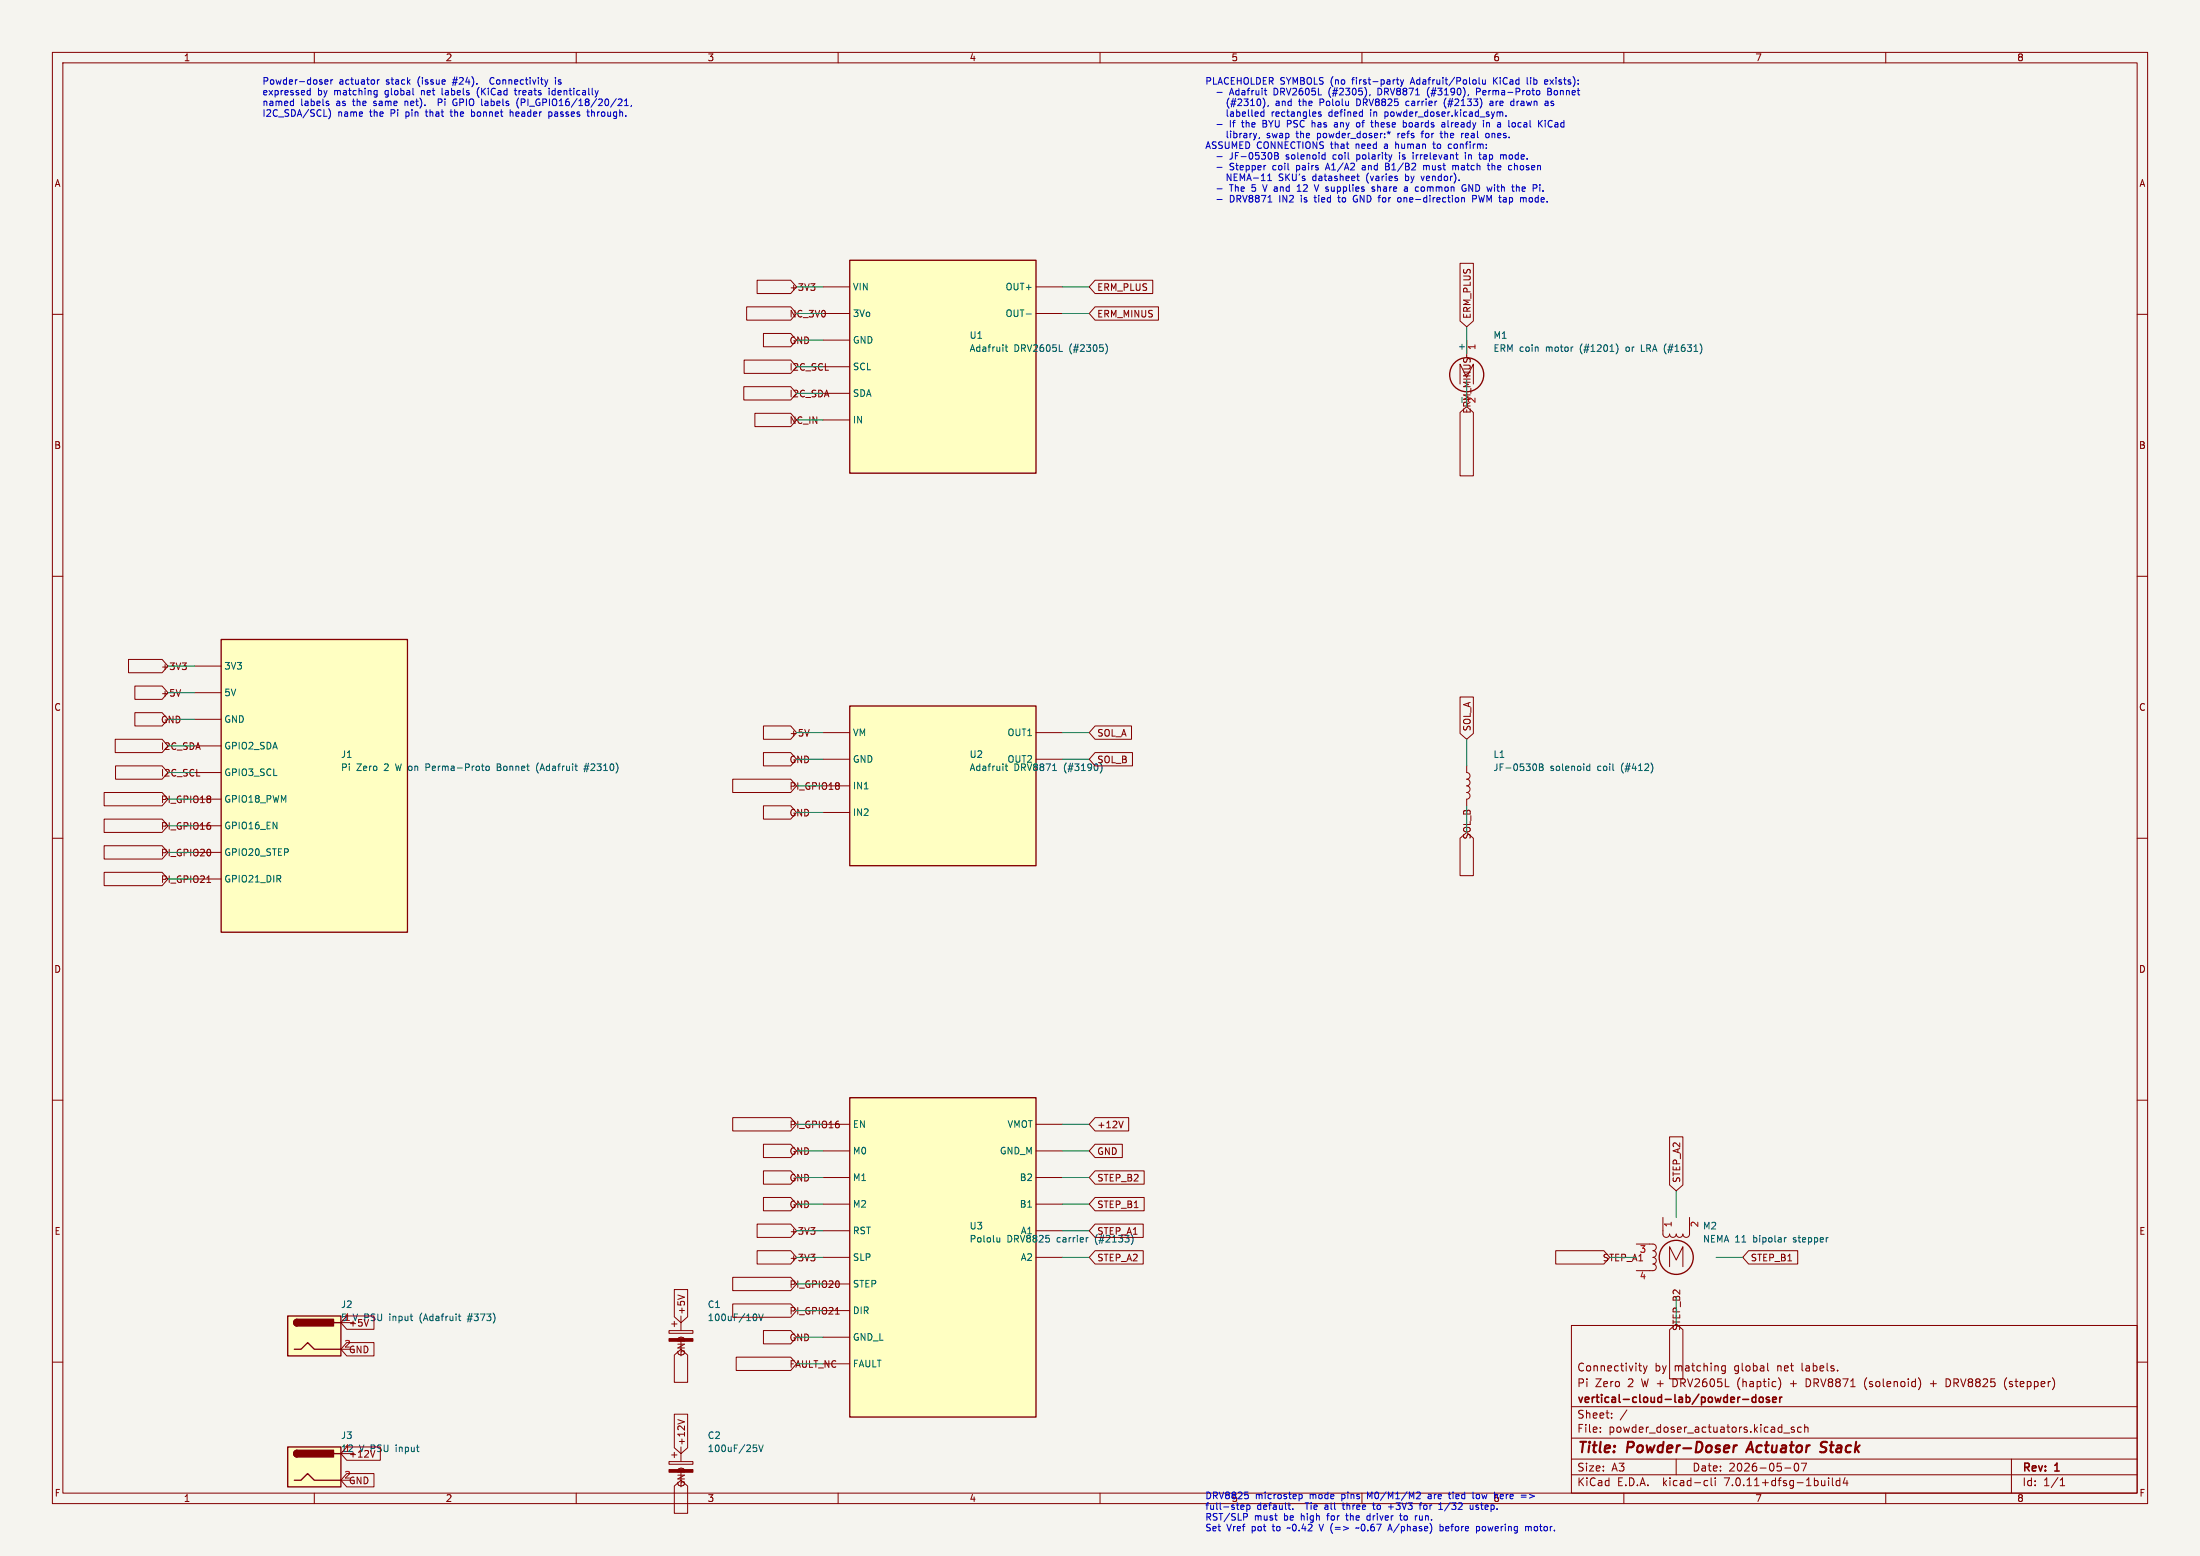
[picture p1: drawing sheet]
<svg xmlns="http://www.w3.org/2000/svg" width="420mm" height="297mm" viewBox="0 0 420 297" stroke-linecap="round" stroke-linejoin="round" font-family="sans-serif">
<path d="M0 0h420v297h-420z" fill="#f5f4ef" stroke="#f5f4ef" stroke-width=".19"/>
<g fill="none" stroke="#840000" stroke-width=".19">
<path d="M10 10h400v277h-400zM12 12h396v273h-396zM60 10v2M110 10v2M160 10v2M210 10v2M260 10v2M310 10v2M360 10v2M10 60h2M142.5 58.6h8.4l1.2 1.2-1.2 1.3h-8.4zM144.5 53.5h6.4l1.2 1.3-1.2 1.2h-6.4z"/>
<path d="M154.8 54.2h.8l-.5 .4M155.3 54.6l.3 .3v.3l-.3 .2M157.1 54.8h5.1M157.1 59.8h5.1M197.8 54.8h5.1M197.8 59.8h5.1M209.1 58.6h12.1v2.5h-12.1l-1.2-1.3zM209.1 53.5h11v2.5h-11l-1.2-1.2zM278.7 50.3h2.6v11l-1.3 1.1-1.3-1.1zM408 60h2M142 73.8h8.9l1.2 1.3-1.2 1.3h-8.9zM142.1 68.7h8.8l1.2 1.3-1.2 1.3h-8.8z"/>
<path d="M144.1 78.9h6.8l1.2 1.3-1.2 1.2h-6.8zM145.7 63.6h5.2l1.2 1.3-1.2 1.3h-5.2zM157.1 64.9h5.1M157.1 70h5.1M157.1 75.1h5.1M278.7 73.3v-3.8l1.3 2.5 1.3-2.5v3.8M278.7 78.7l1.3-1.1 1.3 1.1v12.1h-2.6zM280 64.9v3.1M157.1 80.2h5.1M10 110h2M408 110h2M24.5 125.9h6.4l1.2 1.2-1.2 1.3h-6.4z"/>
<path d="M25.7 136h5.2l1.2 1.3-1.2 1.3h-5.2zM25.7 130.9h5.2l1.2 1.3-1.2 1.3h-5.2zM34.5 131.6l-.4 1.3M34.8 126.5h.8l-.5 .5M35.3 127l.3 .3v.3l-.3 .2M37.1 127.1h5.1M37.1 132.2h5.1M37.1 137.3h5.1M145.7 138.6h5.2l1.2 1.2-1.2 1.3h-5.2zM154.5 139.2l-.4 1.3M157.1 139.8h5.1M197.8 139.8h5.1"/>
<path d="M209.1 138.6h6.9v2.5h-6.9l-1.2-1.3zM278.7 133h2.6v7l-1.3 1.1-1.3-1.1zM10 160h2M19.9 156.3h11l1.2 1.3-1.2 1.3h-11zM19.9 151.3h11l1.2 1.2-1.2 1.3h-11zM22 141.1h8.9l1.2 1.3-1.2 1.3h-8.9zM22.1 146.2h8.8l1.2 1.3-1.2 1.2h-8.8zM37.1 152.5h5.1M37.1 142.4h5.1M37.1 157.6h5.1M37.1 147.5h5.1M139.9 148.7h11l1.2 1.3-1.2 1.3h-11z"/>
<path d="M145.7 153.8h5.2l1.2 1.3-1.2 1.3h-5.2zM145.7 143.6h5.2l1.2 1.3-1.2 1.3h-5.2zM157.1 144.9h5.1M157.1 150h5.1M157.1 155.1h5.1M197.8 144.9h5.1M209.1 143.6h7.1v2.6h-7.1l-1.2-1.3zM280 146.2v1.3a.64 .64 0 0 1 .6 .6 .64 .64 0 0 1-.6 .6 .64 .64 0 0 1 .6 .7 .64 .64 0 0 1-.6 .6 .64 .64 0 0 1 .6 .6 .64 .64 0 0 1-.6 .7 .64 .64 0 0 1 .6 .6 .64 .64 0 0 1-.6 .6v1.3M408 160h2M19.9 166.5h11l1.2 1.3-1.2 1.3h-11zM19.9 161.4h11l1.2 1.3-1.2 1.3h-11zM37.1 162.7h5.1"/>
<path d="M37.1 167.8h5.1M39.5 168.5h.7M278.7 160l1.3-1.1 1.3 1.1v7.1h-2.6zM10 210h2M139.9 213.3h11l1.2 1.3-1.2 1.3h-11zM145.7 218.4h5.2l1.2 1.3-1.2 1.3h-5.2zM157.1 214.6h5.1M157.1 219.7h5.1M197.8 214.6h5.1M197.8 219.7h5.1M209.1 218.4h5.2v2.6h-5.2l-1.2-1.3zM209.1 213.3h6.4v2.6h-6.4l-1.2-1.3z"/>
<path d="M214.4 214l-.4 1.3M318.7 217h2.6v9.2l-1.3 1.1-1.3-1.1zM408 210h2M144.5 238.7h6.4l1.2 1.3-1.2 1.3h-6.4zM144.5 233.6h6.4l1.2 1.3-1.2 1.3h-6.4zM145.7 223.5h5.2l1.2 1.3-1.2 1.2h-5.2zM145.7 228.6h5.2l1.2 1.2-1.2 1.3h-5.2zM154.8 239.4h.8l-.5 .5M154.8 234.3h.8l-.5 .5M155.3 239.9l.3 .2v.3l-.3 .3M155.3 234.8l.3 .2v.3l-.3 .3M157.1 224.8h5.1"/>
<path d="M157.1 229.8h5.1M157.1 234.9h5.1M197.8 224.8h5.1M197.8 229.8h5.1M197.8 234.9h5.1M209.1 223.5h9.3v2.5h-9.3l-1.2-1.2zM209.1 238.7h9.1v2.6h-9.1l-1.2-1.3zM209.1 228.6h9.3v2.5h-9.3l-1.2-1.3zM209.1 233.6h9.1v2.6h-9.1l-1.2-1.3zM297 238.7h9.2l1.1 1.3-1.1 1.3h-9.2zM312.4 237.5h3.2a.64 .64 0 0 1 .6 .6 .64 .64 0 0 1-.6 .6 .64 .64 0 0 1 .6 .7 .64 .64 0 0 1-.6 .6 .64 .64 0 0 1 .6 .6 .64 .64 0 0 1-.6 .7 .64 .64 0 0 1 .6 .6 .64 .64 0 0 1-.6 .6h-3.2M317.5 232.4v3.2a.64 .64 0 0 0 .6 .6 .64 .64 0 0 0 .6-.6 .64 .64 0 0 0 .7 .6 .64 .64 0 0 0 .6-.6 .64 .64 0 0 0 .6 .6 .64 .64 0 0 0 .7-.6 .64 .64 0 0 0 .6 .6 .64 .64 0 0 0 .6-.6v-3.2"/>
<path d="M333.8 238.7h9.4v2.6h-9.4l-1.1-1.3zM10 260h2M65.1 257.5h2.5M66.2 251.2h5.2v2.5h-5.2l-1.1-1.2zM66.2 256.3h5.2v2.5h-5.2l-1.1-1.3zM70.4 251.9l-.5 1.2M127.7 254h4.6v.5h-4.6zM128.2 252.7h1M128.7 246.1h2.6v5.2l-1.3 1.2-1.3-1.2zM128.7 258.7l1.3-1.2 1.3 1.2v5.2h-2.6zM128.7 252.2v1M129.4 247.2l1.3 .4"/>
<path d="M130 251.2v2.8M139.9 243.8h11l1.2 1.3-1.2 1.3h-11zM139.9 248.9h11l1.2 1.3-1.2 1.2h-11zM140.5 259h10.4l1.2 1.3-1.2 1.3h-10.4zM145.7 254h5.2l1.2 1.2-1.2 1.3h-5.2zM157.1 240h5.1M157.1 245.1h5.1M157.1 250.2h5.1M157.1 255.2h5.1M159.5 250.8h.7M197.8 240h5.1M300 253h108v32h-108z"/>
<path d="M318.7 241.8v-3.8l1.3 2.5 1.3-2.5v3.8M318.7 253.8l1.3-1.1 1.3 1.1v9.4h-2.6zM408 260h2M65.1 277.5h2.5M66.2 276.2h6.4v2.5h-6.4l-1.1-1.2zM71.6 276.9l-.5 1.2M127.7 279h4.6v.5h-4.6zM128.2 277.7h1M128.7 269.9h2.6v6.4l-1.3 1.2-1.3-1.2zM128.7 277.2v1M129.4 271l1.3 .4M130 276.2v2.8"/>
<path d="M157.1 260.3h5.1M300 278.5h108M300 274.5h108M300 268.5h108M305.5 273.2v.2M305.5 272.5v.1M307.7 270.5v.2M307.7 269.8v.1M310.6 269.1l-1.3 1.9M312.8 260.7h.6M313 261.5l.4 .2M313.7 260.7l.4 1"/>
<path d="M314.1 261.7l-.4 .5M314.4 260.7l-.3 1M320 278.5v3M328.7 261.5l.2 .2 .5-.1M329.4 260.8l-.5-.1-.2 .1M329.4 260.7v1.2l-.3 .3-.4-.1M337.4 260.2v1.3l.3 .2M339.7 263.3l.2 .7-.2 1M340.5 273.5h1.2M342.5 272.5l-.3-.1-.3 .2 .1 .2 .5 .2v.3h-.6M342.7 279.4l.2-.1a.8 .8 0 0 1 .5 .7 .8 .8 0 0 1-.5 .8 1 1 0 0 1-.2-1.4zM343.9 279.3h1l-.7 1.5"/>
<path d="M343.9 272.5l-.5-.1-.2 .3 .1 .6h.6M344.5 272.5l.2-.1 .4 .1 .1 .9M344.5 271.9v1.5M345.2 263.2h-.4v1.5h.4M356.4 263a1.72 1.72 0 0 0 0 2.3M368.5 264.1h1.2M372.2 263.4l-.3-.2h-.4v1.5h.4l.3-.2M383.1 263a1.72 1.72 0 0 0 0 2.3M384 278.5v6.5M60 285v2M65.1 282.5h2.5M66.2 281.3h5.2v2.5h-5.2l-1.1-1.3z"/>
<path d="M110 285v2M128.7 283.7l1.3-1.2 1.3 1.2v5.2h-2.6zM160 285v2M210 285v2M300 281.5h108M310 285v2M325.6 282.6l.4 .1M326 283.5l-.4 .1M326.7 282.1v1.3l.2 .2M327.4 282.1v.1M327.4 282.6v1M340.7 280.2h1.2"/>
<path d="M349.1 282.1v.1M349.1 282.6v1M349.8 282.1v1.3l.2 .2M351.2 282.7l-.4-.1-.3 .3 .2 .6h.5M351.2 282.1v1.5M352.2 282l-.3 1.1h.9M352.6 282.6v1M360 285v2M393.3 283.6h.9M393.3 282.5l.4-.4v1.5"/>
</g>
<path d="M331 275.9l-.1 1.3M331.6 275.9l-.4 .1-.2 .3M334.3 275.2l-1 2M348.5 277a.85 .85 0 0 1-1.1 .1M348.5 275.2l-.6 .1a.46 .46 0 0 0-.3 .5 .46 .46 0 0 0 .3 .4l.6 .1" fill="none" stroke="#840000" stroke-width=".4"/>
<path d="M332.7 267.1h1.1M335.2 266.2v1.5M335.2 266.8l-.4-.1-.3 .3 .1 .6h.6M336 266.8l.3-.1 .3 .3v.4l-.3 .3-.3-.1-.2-.2zM337.8 266.8l-.4-.1-.2 .2 .1 .2 .5 .2v.3h-.6M338.4 267.2l.7-.2-.1-.2-.4-.1-.2 .2 .1 .7h.5M339.8 266.7v1M340.2 266.7l-.3 .1-.1 .2" fill="none" stroke="#840000" stroke-width=".3"/>
<g fill="#ffffc2" stroke="#ffffc2" stroke-width=".19">
<path d="M54.9 251.2h10.2v7.6h-10.2z"/>
<path d="M162.2 49.7h35.6v40.6h-35.6z"/>
<path d="M162.2 134.8h35.6v30.4h-35.6z"/>
<path d="M42.2 122.1h35.6v55.8h-35.6z"/>
<path d="M162.2 209.5h35.6v61h-35.6z"/>
<path d="M54.9 276.2h10.2v7.6h-10.2z"/>
</g>
<g fill="none" stroke="#840000" stroke-width=".25">
<path d="M162.2 49.7h35.6v40.6h-35.6zM42.2 122.1h35.6v55.8h-35.6zM162.2 134.8h35.6v30.4h-35.6zM162.2 209.5h35.6v61h-35.6zM54.9 251.2h10.2v7.6h-10.2zM56.2 257.5h1.3l1.2-1.2 1.3 1.2h5.1M56.7 251.8a.64 .64 0 0 0-.6 .7 .64 .64 0 0 0 .6 .6M63.8 252.5h1.3M54.9 276.2h10.2v7.6h-10.2zM56.7 276.8a.64 .64 0 0 0-.6 .7 .64 .64 0 0 0 .6 .6M63.8 277.5h1.3M56.2 282.5h1.3l1.2-1.2 1.3 1.2h5.1"/>
<circle cx="280" cy="71.5" r="3.3"/>
<circle cx="320" cy="240" r="3.3"/>
</g>
<g fill="#840000" stroke="#840000" stroke-width=".25">
<path d="M56.3 252l.4-.2v1.3a.63 .63 0 0 1-.6-.4 .63 .63 0 0 1 .2-.7z"/>
<path d="M56.7 251.8h7v1.3h-7z"/>
<path d="M56.3 277l.4-.2v1.3a.63 .63 0 0 1-.6-.4 .63 .63 0 0 1 .2-.7z"/>
<path d="M56.7 276.8h7v1.3h-7z"/>
</g>
<g fill="none" stroke="#006464" stroke-width=".19">
<path d="M195.9 59.9h1M191.9 66.2h.5M192.1 65.8v1.1l.3 .2M202.2 67.1h.6M211.1 65.6a1.46 1.46 0 0 1 0 2M308.5 65.6a1.46 1.46 0 0 1 0 2M313.4 65.8v1.3h.6M81.3 146.5h.5M81.8 145.8h-.5v1.3M92.8 146.4l.2-.2 .4 .2v.4l-.1 .2-.3 .1-.2-.1zM94.9 146.4h.4M95.3 145.8h-.4v1.3h.5"/>
<path d="M102.8 145.6a1.46 1.46 0 0 0 0 2M111.4 146.8h.9M111.6 146.2h.9M111.9 145.7l-.3 1.6M112.3 145.7l-.3 1.6M192.1 145.8v1.1l.3 .2M201 147.1h.7M210.4 146.5l-.1 .7-.3 .4M293.2 145.9l.1 .4-.1 .7M293.9 145.8h.4l.2 .3-.2 .3 .2 .1 .1 .3-.2 .3h-.5zM293.9 146.4h.4M303 147h.5"/>
<path d="M303 146.3h.5M303.5 145.8v1.3M315.3 145.9l.2 .6-.2 .8M190.9 236.2v.9M190.9 237l-.2 .1-.3-.1M207.7 236.2l-.2 .1M216.3 236.5l-.1 .7-.2 .4M341 236.2l-.3 .2M87.5 251.2h.5M87.7 252l.3 .1M89.2 251.8h.9M89.3 251.2h.9"/>
<path d="M89.7 250.7l-.4 1.6M144.2 250.8a.79 .79 0 0 1 0 1.3M144.8 250.8l.5 1.3 .4-1.3M143.8 275.8h.6M144.2 276.3l.3 .2v.3l-.3 .3M144.8 275.8l.5 1.3 .4-1.3"/>
</g>
<g fill="#840000" stroke="#840000" stroke-width=".19">
<path d="M127.7 280.5h4.6v.5h-4.6z"/>
<path d="M127.7 255.5h4.6v.5h-4.6z"/>
</g>
<g fill="none" stroke="#0000c2" stroke-width=".19">
<path d="M56 18.9v1.3M58.6 17.9l.3 .2h.3M59.2 17.3h-.3l-.3 .2M59.2 16.8v1.3M62 15.6l.6-.1v-.2l-.4-.1-.2 .2 .1 .6h.5M62.4 19.7l.3 .1 .1 .2-.2 .2h-.2M63.2 15.2v.9M63.5 15.2l-.3 .3M71.5 18.1h.5M71.5 17.3h.5M72 17.3v1l-.1 .2h-.3M72.1 15.2v.9"/>
<path d="M72.4 15.2l-.3 .3M77.3 19.3v.9M78.9 18.1h.1M84.3 19.5l-.6 .1M84.3 19l-.6-.1v1.3M84.4 16.8v1.1l.2 .2M86.3 15.8h.9M87 19.6h.2M91.2 17.2v.9l.3 .5M91.5 16.7h-.1M93.9 14.8a.68 .68 0 0 0-.4 .6 .68 .68 0 0 0 .4 .7M98.4 16.8v1.1l.3 .2"/>
<path d="M98.8 19a1.47 1.47 0 0 0 .2 1.6M99.5 19.6h.5M99.5 18.9v1.3M104.8 16.8v.2M104.8 17.3v.8M105.6 17.3l-.2 .2v.4l.2 .2M106 14.8v.1M106 15.2v.9M118.2 18.9l.4 .1 .1 .3-.7 .9h.7M119.2 19.3l.4-.4v1.3M232.3 17.6h1M241.7 18.1h.1"/>
<path d="M243.8 19.3l-.2 .1M243.8 19.7l-.2 .2 .2 .3M247.9 19.3h.5M248.1 18.9v1.1l.3 .2M252 18.9v1.3M252.6 19.5l-.6 .1M253.7 17.2l.1 1M259 18.9v1.3l.5-.1 .2-.7M261.5 18.1l-.1 .2M263.1 16.8v1.3h.4M266.6 15.2h.5M266.7 14.8v1.1l.4 .2"/>
<path d="M267.4 15.2l.3 .9M267.7 16.1l-.3 .4M268 15.2l-.3 .9M269 19.4l-.4-.1-.2 .1M272.6 17a1.48 1.48 0 0 0 .3 1.6M275.8 19.3v.8l.3 .5M276.4 19.9h.9M276.8 18.8l-.3 1.6M281.9 17.5h.6l.1-.2-.1-.3-.6-.2v1.3M282.4 14.8v1.1l.1 .2M283 15.2l.1 .8 .3 .1 .2-.1M283.6 15.2v.9"/>
<path d="M284.5 19.4h.5v.8M285 19.6l-.4 .1-.2 .2 .2 .3 .4-.1M285.1 14.8v1.3M285.6 19.3v.9M285.9 14.8l-.8 .7M285.9 19.3l-.3 .3M289 18.9v1.3M289.6 19.3v.9M290 19.3l-.4 .3M291.5 14.8v1.1l.2 .2M293.5 17.3h.3l.2 .2-.1 .5-.4 .1M295.4 15.3l-.3-.1-.2 .2v.6h.5"/>
<path d="M295.5 15.5l-.6 .1M295.5 16.8v1.3l.6-.1 .1-.3-.3-.2M296.6 19.4l-.3-.1-.2 .2v.2l.5 .1v.3h-.5M56 20.1l-.1 .1M61.8 22.2h.6M62.7 20.8a1.46 1.46 0 0 1 0 1.9M81.4 20.9v1.2M85.9 21.4h.5M86.1 20.9v1.1l.3 .2M87.2 20l-.5 .1M90 21.4h.4l.2 .1M90 20.9v1.3"/>
<path d="M90.6 22.1l-.2 .1-.4-.1M97.4 21.5l.2-.1h.3v.8M97.4 20.9v1.3M104.8 21.4v1.2M105.3 21.5v.6l-.2 .1-.3-.1M112.2 20.9v1.1M112.3 22.1l.2 .1M112.9 20.9v1.3M119.2 20.2h.7M120.6 20.1l-.2 .2M232.3 23.8h1M232.3 29.9h1"/>
<path d="M232.3 31.9h1M232.3 38.1h1M241 35.3l.5 1.2M241.1 23.6h.4M241.5 23h-.4v1.3h.5M241.9 26.2l.1 .1M242 34.5h.7M242.1 25.4l-.2 .2 .2 .3M242.1 20.1l-.1 .2M242.9 21.4v.8M243.1 21.4l-.2 .2M243.3 29.1v1.3l.7-.1 .1-.3-.3-.3"/>
<path d="M243.3 29.7h.5M244 29.4l-.2 .3M244.2 34.4l.2 .1M244.2 33.4l.2 .4M247.4 25.4h.5M247.5 31.6v1.3M247.5 32.4h.1M247.6 25v1.1l.3 .2M247.6 31.6h-.1M247.6 36.5h.8M247.9 35.4l-.3 .2M248 35.3v1.2"/>
<path d="M248.4 37.7v.9M250.7 33.7v.7l.4 .1M250.8 37.7h.5M250.9 35.3l.4 1.2 .5-1.2M251 37.3v1.1l.3 .2M251.5 25.5l.4-.1 .2 .2M251.5 25.4v1.3M252.1 26.2l-.2 .1-.4-.1M252.2 21.8v.3M253.1 32.1h.6M253.4 31.2l-.4 1.2M254.2 21.4h-.3l-.2 .2v.5l.5 .1"/>
<path d="M254.7 29.5l-.2 .3v.3l.2 .3M254.9 23.4l.4 .1v.8M255.3 23.7l-.4 .1M255.3 24.2l-.4 .1M255.6 37.3v1.1l.3 .2M258.9 38h.2M259 29.5v1.3M259 30.3l.4 .1M259.1 38.4l-.5 .1M259.4 23.4l.2 .2v.4l-.2 .3M259.4 29.5l-.4 .1M260.6 31.9h-.4l-.2 .2 .2 .3h.4"/>
<path d="M261 33.4a1.48 1.48 0 0 0 .2 1.6M261.7 21.4v.8M261.9 35.9l.1 .1 .5 .3-.2 .2h-.4M262.6 23v1.3M262.9 23.4l-.3 .1M263 35.3v1.2M264.5 21.4h.4l.1 .2-.1 .5-.4 .1M264.9 31.8l.3 .2v.3l-.7 .1M266.4 27.1v1.2M266.6 27.5l-.2 .1M266.9 25.4v.9M267.2 29.5v.9"/>
<path d="M267.2 25.4l-.3 .3M267.2 37.7l.3 .3v.3l-.3 .3M267.7 25.5v.7M268.2 25.8l-.6 .1M268.3 33.7l.4-.1 .2 .3-.1 .5h-.5M268.3 33.2v1.3M268.4 20l.2 .2 .4-.1M268.4 23.5l.1 .5-.2 .3M268.5 35.7l.2 .2v.6M268.7 36.5h-.1M268.7 36h-.1M269 23.5v.5l.2 .3"/>
<path d="M270.4 29.5v.9M270.5 29.6l-.1 .2M271.3 25.4h.5M271.8 31.6v.8M271.8 31.7l.3-.1 .2 .2M271.8 36.5h-.3M272.3 31.8v.6M272.4 25.4l-.3 .3v.4l.3 .2M272.8 31.6h-.3l-.2 .2M273.5 27.5h.5M273.7 27.1v1.1l.3 .1M275.8 23.7l-.4 .1"/>
<path d="M275.8 24.2l-.4 .1M275.8 23.6v.7M275.8 25v1.3M276.2 25.4l-.4 .2M276.4 23v1.1l.2 .2M276.5 28.2l.2 .1h.4M277.1 27.6l-.4-.1-.2 .1M277.5 31.6l.4 .2M277.9 31.8l.2-.2h.3v.8M277.9 31.8v.6M279.2 37.7l.4 .2v.7M279.6 36h.3v.4l-.4 .1"/>
<path d="M279.7 35.3h.1M279.8 25.6v.6h.5M279.8 29.5v.9M280.4 25.6v.2l-.6 .1M280.4 29.5v.9M280.4 36.5v-1.2l.7 1.2M280.7 29.5l-.3 .2M281.1 37.3v1.3M281.9 37.5l-.2 .4-.6 .1M282.3 37.3l.3 1.3M283.6 29.5l-.4 .1M283.6 29.9h-.3l-.2 .2 .1 .2 .4 .1"/>
<path d="M283.8 23.4v.9M284.2 32.4h.2M284.3 23.6v.7M284.8 25.4v.9M284.8 31.2v1.2M285.2 25.4l-.4 .2M286.5 21.4l.4 .1v.7M287.1 29.6h.4l.1 .8M287.5 22.1v.1M288 23v1.1M289.1 31.2v1.2M289.6 31.6h-.3l-.2 .1"/>
<path d="M289.9 24.2l.4 .1M290.3 23.4l-.4 .1M291 35.7h-.2l-.2 .2v.6h.4M291.2 36l-.6 .1M291.3 37.8l.1 .8M292 37.8l-.1 .2 .1 .5M294.6 36.4v.1M295 23v.1M295 23.4v.9M296.3 23a.59 .59 0 0 0-.8 .6 .59 .59 0 0 0 .8 .6M236.9 287.7l.6-.1-.1-.3h-.3l-.2 .2v.6h.5M237.7 284.8h.6"/>
<path d="M237.9 288.9l.2 .2v.3l-.2 .2M238 287.3h.4l.2 .2-.1 .6h-.5M238 287.3v1.2M238.2 285.3l.1 .2-.1 .5M245.9 291.6l-.2 .1M246.1 288.1h.3M246.8 288v.1M248 285.2v1.3M248 285.3l.4-.1 .2 .3-.1 .5h-.5M251.8 290.9l.4 1.3M256.4 286.8l.1 1.3M256.9 289.3h.5"/>
<path d="M257.1 288.9v1.2M259.4 291.6l-.6 .1M261.4 289.3l-.3 .1-.2 .2 .1 .4 .4 .2M262 287.3h.5M262.2 286.8v1.1l.3 .2M264.9 292.2l.5-1.3 .4 1.3M265.1 287.6h.9M265.1 291.8h.6M267.2 289.3h.5M267.4 288.9v1.1l.3 .2M270.4 284.9l.5-.1 .3 .4-.8 .9h.8M270.6 289.3l-.3 .1"/>
<path d="M270.9 287.3h.5M271.4 286.8l-.3 .2v1.1M272.8 285.2l-.1 .1M272.8 285.6l-.2 .2 .2 .3M274.7 288.1h.7M274.9 290.9v1.3M274.9 291.4h.4l.2 .2-.1 .5h-.5M275 286.8v1.3M276.5 285.2h.5M276.7 284.8v1.1l.3 .2M280.7 287.3v.8h.3l.2-.1M281.2 284.8v1.1l.2 .2"/>
<path d="M281.2 287.3v.8M281.7 288.1h.2M281.7 287.5l.1 .1M281.9 291.4h.3l.3 .2-.1 .5h-.5M283 291.5v.6M290.4 285.4h1M290.4 285.8h1M291.2 291.5l.4-.1 .2 .1M291.2 291.4v.8M291.8 291.5l.2-.1h.3v.8M291.8 291.5v.7"/>
</g>
<g fill="none" stroke="#009600" stroke-width=".19">
<path d="M152.1 54.8h5M152.1 59.8h5M202.9 54.8h5M202.9 59.8h5M152.1 64.9h5M152.1 70h5M152.1 75.1h5M280 62.4v5.1M280 72.5v5.1M152.1 80.2h5M32.1 137.3h5M32.1 127.1h5"/>
<path d="M32.1 132.2h5M152.1 139.8h5M202.9 139.8h5M32.1 152.5h5M32.1 157.6h5M32.1 147.5h5M32.1 142.4h5M152.1 150h5M152.1 155.1h5M152.1 144.9h5M202.9 144.9h5M280 141.1v5.1"/>
<path d="M280 153.8v5.1M32.1 162.7h5M32.1 167.8h5M152.1 219.7h5M152.1 214.6h5M202.9 219.7h5M202.9 214.6h5M152.1 229.8h5M152.1 224.8h5M152.1 234.9h5M202.9 229.8h5M202.9 224.8h5"/>
<path d="M202.9 234.9h5M320 227.3v5.1M152.1 255.2h5M152.1 240h5M152.1 250.2h5M152.1 245.1h5M202.9 240h5M307.3 240h5.1M320 247.6v5.1M327.6 240h5.1M152.1 260.3h5"/>
</g>
<g font-size="2.8" fill="#840000">
<text x="301" y="277.9">Title:</text>
<text x="310.6" y="277.9">Powder-Doser</text>
<text x="334.5" y="277.9">Actuator</text>
<text x="349.2" y="277.9">Stack</text>
</g>
<g font-size="2.1" fill="#840000">
<text x="301" y="262">Connectivity</text>
<text x="315.9" y="262">by</text>
<text x="319.7" y="262">matching</text>
<text x="331.2" y="262">global</text>
<text x="339.5" y="262">net</text>
<text x="344.3" y="262">labels.</text>
<text x="301" y="268.2">vertical-cloud-lab/powder-doser</text>
<text x="301" y="265">Pi</text>
<text x="304.5" y="265">Zero</text>
<text x="310.8" y="265">2</text>
<text x="313.5" y="265">W +</text>
<text x="319.7" y="265">DRV2605L</text>
<text x="332.2" y="265">(haptic)</text>
<text x="342.4" y="265">+</text>
<text x="345.6" y="265">DRV8871</text>
<text x="356.9" y="265">(solenoid)</text>
<text x="369.6" y="265">+</text>
<text x="372.8" y="265">DRV8825</text>
<text x="384.1" y="265">(stepper)</text>
<text x="301" y="273.7">File:</text>
<text x="301" y="271">Sheet:</text>
<text x="307.1" y="273.7">powder_doser_actuators.kicad_sch</text>
<text x="301" y="281.1">Size:</text>
<text x="307.6" y="281.1">A3</text>
<text x="323" y="281.1">Date:</text>
<text x="330" y="281.1">2026-05-07</text>
<text x="386" y="281.3">Rev:</text>
<text x="392.4" y="281.3">1</text>
<text x="301" y="283.9">KiCad</text>
<text x="308.7" y="283.9">E.D.A.</text>
<text x="317.6" y="283.9">kicad-cli</text>
<text x="329.5" y="283.9">7.0.11+dfsg-1build4</text>
<text x="386" y="283.9">Id:</text>
<text x="390.1" y="283.9">1/1</text>
</g>
<g font-size="1.8" fill="#840000">
<text x="35" y="11.9">1</text>
<text x="85" y="11.9">2</text>
<text x="135" y="11.9">3</text>
<text x="185" y="11.9">4</text>
<text x="235" y="11.9">5</text>
<text x="285" y="11.9">6</text>
<text x="335" y="11.9">7</text>
<text x="385" y="11.9">8</text>
<text x="10.3" y="35.9">A</text>
<text x="408.3" y="35.9">A</text>
<text x="150.6" y="55.7">+3V3</text>
<text x="209.4" y="55.7">ERM_PLUS</text>
<text x="150.6" y="60.8">NC_3V0</text>
<text x="150.6" y="65.9">GND</text>
<text x="209.4" y="60.8">ERM_MINUS</text>
<text x="281" y="61" transform="rotate(-90 281 61)">ERM_PLUS</text>
<text x="150.6" y="71">I2C_SCL</text>
<text x="150.6" y="76">I2C_SDA</text>
<text x="279.7" y="77.2" transform="rotate(-90 279.7 77.2)">-</text>
<text x="150.6" y="81.1">NC_IN</text>
<text x="281" y="79" transform="rotate(-90 281 79)">ERM_MINUS</text>
<text x="10.3" y="85.9">B</text>
<text x="408.2" y="85.9">B</text>
<text x="30.6" y="128.1">+3V3</text>
<text x="10.3" y="135.9">C</text>
<text x="30.6" y="133.2">+5V</text>
<text x="408.2" y="135.9">C</text>
<text x="30.6" y="143.3">I2C_SDA</text>
<text x="30.6" y="138.3">GND</text>
<text x="150.6" y="140.8">+5V</text>
<text x="209.4" y="140.8">SOL_A</text>
<text x="281" y="139.7" transform="rotate(-90 281 139.7)">SOL_A</text>
<text x="30.6" y="148.4">I2C_SCL</text>
<text x="150.6" y="145.9">GND</text>
<text x="209.4" y="145.9">SOL_B</text>
<text x="30.6" y="153.5">PI_GPIO18</text>
<text x="150.6" y="151">PI_GPIO18</text>
<text x="30.6" y="158.6">PI_GPIO16</text>
<text x="150.6" y="156">GND</text>
<text x="281" y="160.3" transform="rotate(-90 281 160.3)">SOL_B</text>
<text x="30.6" y="163.7">PI_GPIO20</text>
<text x="30.6" y="168.7">PI_GPIO21</text>
<text x="10.3" y="185.9">D</text>
<text x="408.2" y="185.9">D</text>
<text x="150.6" y="215.6">PI_GPIO16</text>
<text x="209.4" y="215.6">+12V</text>
<text x="150.6" y="220.6">GND</text>
<text x="209.4" y="220.6">GND</text>
<text x="150.6" y="225.7">GND</text>
<text x="209.4" y="225.7">STEP_B2</text>
<text x="321" y="225.9" transform="rotate(-90 321 225.9)">STEP_A2</text>
<text x="150.6" y="230.8">GND</text>
<text x="209.4" y="230.8">STEP_B1</text>
<text x="10.3" y="235.9">E</text>
<text x="150.6" y="235.9">+3V3</text>
<text x="209.3" y="237.4">(#2133)</text>
<text x="209.4" y="235.9">STEP_A1</text>
<text x="312.9" y="239.4">3</text>
<text x="408.3" y="235.9">E</text>
<text x="150.6" y="241">+3V3</text>
<text x="209.4" y="241">STEP_A2</text>
<text x="305.9" y="241">STEP_A1</text>
<text x="334.1" y="241">STEP_B1</text>
<text x="131" y="251" transform="rotate(-90 131 251)">+5V</text>
<text x="150.6" y="246">PI_GPIO20</text>
<text x="150.6" y="251.1">PI_GPIO21</text>
<text x="65.6" y="257.3">2</text>
<text x="66.5" y="253.4">+5V</text>
<text x="150.6" y="256.2">GND</text>
<text x="321" y="254.1" transform="rotate(-90 321 254.1)">STEP_B2</text>
<text x="66.5" y="258.5">GND</text>
<text x="131" y="259" transform="rotate(-90 131 259)">GND</text>
<text x="150.6" y="261.3">FAULT_NC</text>
<text x="66.5" y="278.4">+12V</text>
<text x="131" y="276" transform="rotate(-90 131 276)">+12V</text>
<text x="10.3" y="285.9">F</text>
<text x="35" y="286.9">1</text>
<text x="65.6" y="282.3">2</text>
<text x="66.5" y="283.5">GND</text>
<text x="85" y="286.9">2</text>
<text x="131" y="284" transform="rotate(-90 131 284)">GND</text>
<text x="135" y="286.9">3</text>
<text x="185" y="286.9">4</text>
<text x="335" y="286.9">7</text>
<text x="385" y="286.9">8</text>
<text x="408.3" y="285.9">F</text>
</g>
<g font-size="1.8" fill="#0000c2">
<text x="50" y="16.5">Powder-doser</text>
<text x="64.7" y="16.5">actuator</text>
<text x="73.8" y="16.5">stack</text>
<text x="80" y="16.5">(issue</text>
<text x="86.9" y="16.5">#24).</text>
<text x="94.4" y="16.5">Connectivity</text>
<text x="107.1" y="16.5">is</text>
<text x="230" y="16.5">PLACEHOLDER SYMBOLS (no</text>
<text x="258.4" y="16.5">first-party</text>
<text x="269.8" y="16.5">Adafruit/Pololu</text>
<text x="285.7" y="16.5">KiCad</text>
<text x="292.4" y="16.5">lib</text>
<text x="296" y="16.5">exists):</text>
<text x="50" y="18.5">expressed</text>
<text x="50" y="20.6">named</text>
<text x="50" y="22.6">I2C_SDA/SCL)</text>
<text x="57.4" y="20.6">labels</text>
<text x="60.6" y="18.5">by</text>
<text x="63.9" y="18.5">matching</text>
<text x="64.3" y="20.6">as</text>
<text x="64.5" y="22.6">name</text>
<text x="67.7" y="20.6">the</text>
<text x="70.7" y="22.6">the</text>
<text x="71.8" y="20.6">same</text>
<text x="73.8" y="18.5">global</text>
<text x="74.9" y="22.6">Pi</text>
<text x="77.9" y="22.6">pin</text>
<text x="77.9" y="20.6">net).</text>
<text x="80.9" y="18.5">net</text>
<text x="82" y="22.6">that</text>
<text x="84.7" y="20.6">Pi</text>
<text x="85" y="18.5">labels</text>
<text x="86.9" y="22.6">the</text>
<text x="87.7" y="20.6">GPIO labels</text>
<text x="91" y="22.6">bonnet</text>
<text x="91.9" y="18.5">(KiCad</text>
<text x="98.6" y="22.6">header</text>
<text x="99.4" y="18.5">treats</text>
<text x="100.3" y="20.6">(PI_GPIO16/18/20/21,</text>
<text x="106.1" y="18.5">identically</text>
<text x="106.2" y="22.6">passes</text>
<text x="113.8" y="22.6">through.</text>
<text x="234.7" y="20.6">(#2310),</text>
<text x="234.7" y="22.6">labelled</text>
<text x="235.1" y="18.5">Adafruit</text>
<text x="243.5" y="22.6">rectangles</text>
<text x="243.6" y="18.5">DRV2605L</text>
<text x="244.3" y="20.6">and</text>
<text x="248.9" y="20.6">the</text>
<text x="253" y="20.6">Pololu</text>
<text x="254.3" y="18.5">(#2305),</text>
<text x="254.6" y="22.6">defined</text>
<text x="260.2" y="20.6">DRV8825</text>
<text x="262.7" y="22.6">in</text>
<text x="263.9" y="18.5">DRV8871</text>
<text x="265.6" y="22.6">powder_doser.kicad_sym.</text>
<text x="269.9" y="20.6">carrier</text>
<text x="273.5" y="18.5">(#3190),</text>
<text x="277.3" y="20.6">(#2133)</text>
<text x="283.1" y="18.5">Perma-Proto</text>
<text x="286.3" y="20.6">are</text>
<text x="290.5" y="20.6">drawn</text>
<text x="296.9" y="18.5">Bonnet</text>
<text x="230" y="28.7">ASSUMED CONNECTIONS that</text>
<text x="234.7" y="26.7">library,</text>
<text x="235.1" y="24.7">If</text>
<text x="237.6" y="24.7">the</text>
<text x="241.7" y="24.7">BYU PSC</text>
<text x="242.6" y="26.7">swap</text>
<text x="248.4" y="26.7">the</text>
<text x="251.5" y="24.7">has</text>
<text x="252.5" y="26.7">powder_doser:*</text>
<text x="256" y="24.7">any</text>
<text x="259.1" y="28.7">need</text>
<text x="260.4" y="24.7">of</text>
<text x="263.5" y="24.7">these</text>
<text x="264.7" y="28.7">a</text>
<text x="267.1" y="28.7">human</text>
<text x="268.1" y="26.7">refs</text>
<text x="269.7" y="24.7">boards</text>
<text x="272.9" y="26.7">for</text>
<text x="274.5" y="28.7">to</text>
<text x="276.7" y="26.7">the</text>
<text x="277.3" y="24.7">already</text>
<text x="277.6" y="28.7">confirm:</text>
<text x="280.9" y="26.7">real</text>
<text x="285.4" y="24.7">in</text>
<text x="285.7" y="26.7">ones.</text>
<text x="288.4" y="24.7">a</text>
<text x="290.7" y="24.7">local</text>
<text x="296.6" y="24.7">KiCad</text>
<text x="234.7" y="34.9">NEMA-11</text>
<text x="235.1" y="30.8">JF-0530B</text>
<text x="235.1" y="32.8">Stepper</text>
<text x="243.5" y="32.8">coil</text>
<text x="244.9" y="34.9">SKU's</text>
<text x="246" y="30.8">solenoid</text>
<text x="248.1" y="32.8">pairs</text>
<text x="251.5" y="34.9">datasheet</text>
<text x="254" y="32.8">A1/A2</text>
<text x="255.1" y="30.8">coil</text>
<text x="259.8" y="30.8">polarity</text>
<text x="261.1" y="32.8">and</text>
<text x="261.9" y="34.9">(varies</text>
<text x="265.7" y="32.8">B1/B2</text>
<text x="268.2" y="30.8">is</text>
<text x="269.5" y="34.9">by</text>
<text x="271" y="30.8">irrelevant</text>
<text x="272.8" y="34.9">vendor).</text>
<text x="273.2" y="32.8">must</text>
<text x="279" y="32.8">match</text>
<text x="281.2" y="30.8">in</text>
<text x="284.1" y="30.8">tap</text>
<text x="285.9" y="32.8">the</text>
<text x="288.3" y="30.8">mode.</text>
<text x="290.1" y="32.8">chosen</text>
<text x="232.3" y="36.9">-</text>
<text x="235.1" y="36.9">The</text>
<text x="235.1" y="39">DRV8871</text>
<text x="239.5" y="36.9">5</text>
<text x="241.8" y="36.9">V and</text>
<text x="244.7" y="39">IN2</text>
<text x="248.7" y="36.9">12</text>
<text x="249" y="39">is</text>
<text x="251.8" y="39">tied</text>
<text x="252.3" y="36.9">V supplies</text>
<text x="256.6" y="39">to</text>
<text x="259.6" y="39">GND for</text>
<text x="263.6" y="36.9">share</text>
<text x="268.5" y="39">one-direction</text>
<text x="270" y="36.9">a</text>
<text x="272.3" y="36.9">common</text>
<text x="281.4" y="36.9">GND with</text>
<text x="283" y="39">PWM tap</text>
<text x="291.4" y="36.9">the</text>
<text x="292.5" y="39">mode.</text>
<text x="230" y="286.5">DRV8825</text>
<text x="235" y="286.9">5</text>
<text x="239.6" y="286.5">microstep</text>
<text x="250.1" y="286.5">mode</text>
<text x="256.4" y="286.5">pins</text>
<text x="261.5" y="286.5">M0/M1/M2</text>
<text x="273.3" y="286.5">are</text>
<text x="277.5" y="286.5">tied</text>
<text x="282.2" y="286.5">low6 here</text>
<text x="291.8" y="286.5">=&gt;</text>
<text x="230" y="288.5">full-step</text>
<text x="230" y="290.6">RST/SLP</text>
<text x="230" y="292.6">Set</text>
<text x="234.2" y="292.6">Vref</text>
<text x="239.1" y="292.6">pot</text>
<text x="239.5" y="290.6">must</text>
<text x="239.9" y="288.5">default.</text>
<text x="243.2" y="292.6">to</text>
<text x="245.2" y="290.6">be</text>
<text x="246.3" y="292.6">~0.42</text>
<text x="248.6" y="290.6">high</text>
<text x="249.5" y="288.5">Tie</text>
<text x="252.6" y="292.6">V (=&gt;</text>
<text x="253.4" y="288.5">all</text>
<text x="253.9" y="290.6">for</text>
<text x="257" y="288.5">three</text>
<text x="257.7" y="290.6">the</text>
<text x="260" y="292.6">~0.67</text>
<text x="261.8" y="290.6">driver</text>
<text x="263" y="288.5">to</text>
<text x="266.1" y="288.5">+3V3</text>
<text x="266.3" y="292.6">A/phase)</text>
<text x="268.4" y="290.6">to</text>
<text x="271.4" y="290.6">run.</text>
<text x="272.3" y="288.5">for</text>
<text x="276.2" y="288.5">1/32</text>
<text x="276.3" y="292.6">before</text>
<text x="282.3" y="288.5">ustep.</text>
<text x="283.5" y="292.6">powering</text>
<text x="293.1" y="292.6">motor.</text>
</g>
<g font-size="1.8" fill="#006464">
<text x="162.7" y="55.6">VIN</text>
<text x="191.9" y="55.6">OUT+</text>
<text x="162.7" y="60.7">3Vo</text>
<text x="162.7" y="65.8">GND</text>
<text x="185" y="64.9">U1</text>
<text x="191.9" y="60.7">OUT-</text>
<text x="285" y="64.9">M1</text>
<text x="162.7" y="70.9">SCL</text>
<text x="185" y="67.4">Adafruit</text>
<text x="193.6" y="67.4">DRV2605L</text>
<text x="204.2" y="67.4">(#2305)</text>
<text x="279.7" y="67.1" transform="rotate(-90 279.7 67.1)">+</text>
<text x="285" y="67.4">ERM coin</text>
<text x="295.2" y="67.4">motor</text>
<text x="301.9" y="67.4">(#1201)</text>
<text x="310.9" y="67.4">or</text>
<text x="314" y="67.4">LRA (#1631)</text>
<text x="162.7" y="75.9">SDA</text>
<text x="162.7" y="81">IN</text>
<text x="42.7" y="128">3V3</text>
<text x="42.7" y="133.1">5V</text>
<text x="42.7" y="143.2">GPIO2_SDA</text>
<text x="42.7" y="138.2">GND</text>
<text x="162.7" y="140.7">VM</text>
<text x="192.2" y="140.7">OUT1</text>
<text x="42.7" y="148.3">GPIO3_SCL</text>
<text x="65" y="144.9">J1</text>
<text x="65" y="147.4">Pi</text>
<text x="68.1" y="147.4">Zero</text>
<text x="73.5" y="147.4">2</text>
<text x="75.8" y="147.4">W</text>
<text x="78.5" y="147.4">on</text>
<text x="81.9" y="147.4">Perma-Proto</text>
<text x="95.7" y="147.4">Bonnet</text>
<text x="103.4" y="147.4">(Adafruit</text>
<text x="112.8" y="147.4">#2310)</text>
<text x="162.7" y="145.8">GND</text>
<text x="185" y="144.9">U2</text>
<text x="185" y="147.4">Adafruit</text>
<text x="192.2" y="145.8">OUT2</text>
<text x="193.6" y="147.4">DRV8871</text>
<text x="203.2" y="147.4">(#3190)</text>
<text x="285" y="144.9">L1</text>
<text x="285" y="147.4">JF-0530B</text>
<text x="295.9" y="147.4">solenoid</text>
<text x="305.1" y="147.4">coil</text>
<text x="309.7" y="147.4">(#412)</text>
<text x="42.7" y="153.4">GPIO18_PWM</text>
<text x="162.7" y="150.9">IN1</text>
<text x="162.7" y="155.9">IN2</text>
<text x="42.7" y="158.5">GPIO16_EN</text>
<text x="42.7" y="163.6">GPIO20_STEP</text>
<text x="42.7" y="168.6">GPIO21_DIR</text>
<text x="162.7" y="215.5">EN</text>
<text x="192.2" y="215.5">VMOT</text>
<text x="162.7" y="220.5">M0</text>
<text x="190.8" y="220.5">GND_M</text>
<text x="162.7" y="225.6">M1</text>
<text x="194.6" y="225.6">B2</text>
<text x="162.7" y="230.7">M2</text>
<text x="194.6" y="230.7">B1</text>
<text x="162.7" y="235.8">RST</text>
<text x="185" y="234.9">U3</text>
<text x="185" y="237.4">Pololu</text>
<text x="192.2" y="237.4">DRV8825</text>
<text x="194.8" y="235.8">A1</text>
<text x="201.9" y="237.4">carrier</text>
<text x="325" y="234.9">M2</text>
<text x="325" y="237.4">NEMA 11</text>
<text x="334.8" y="237.4">bipolar</text>
<text x="342.6" y="237.4">stepper</text>
<text x="162.7" y="240.9">SLP</text>
<text x="162.7" y="245.9">STEP</text>
<text x="194.8" y="240.9">A2</text>
<text x="65" y="249.9">J2</text>
<text x="135" y="249.9">C1</text>
<text x="162.7" y="251">DIR</text>
<text x="65" y="252.4">51 V PSU</text>
<text x="74.6" y="252.4">input</text>
<text x="80.6" y="252.4">(Adafruit</text>
<text x="90" y="252.4">#373)</text>
<text x="135" y="252.4">100uF/10V</text>
<text x="162.7" y="256.1">GND_L</text>
<text x="162.7" y="261.2">FAULT</text>
<text x="65" y="274.9">J3</text>
<text x="135" y="274.9">C2</text>
<text x="65" y="277.4">12</text>
<text x="65.6" y="277.2">1</text>
<text x="68.6" y="277.4">V PSU</text>
<text x="75.8" y="277.4">input</text>
<text x="135" y="277.4">100uF/25V</text>
</g>
<g font-size="1.8" fill="#a90000">
<text x="282" y="66.9" transform="rotate(-90 282 66.9)">1</text>
<text x="282" y="77.1" transform="rotate(-90 282 77.1)">2</text>
<text x="319.4" y="234.4" transform="rotate(-90 319.4 234.4)">1</text>
<text x="324.5" y="234.4" transform="rotate(-90 324.5 234.4)">2</text>
<text x="312.9" y="244.5">4</text>
</g>
</svg>
